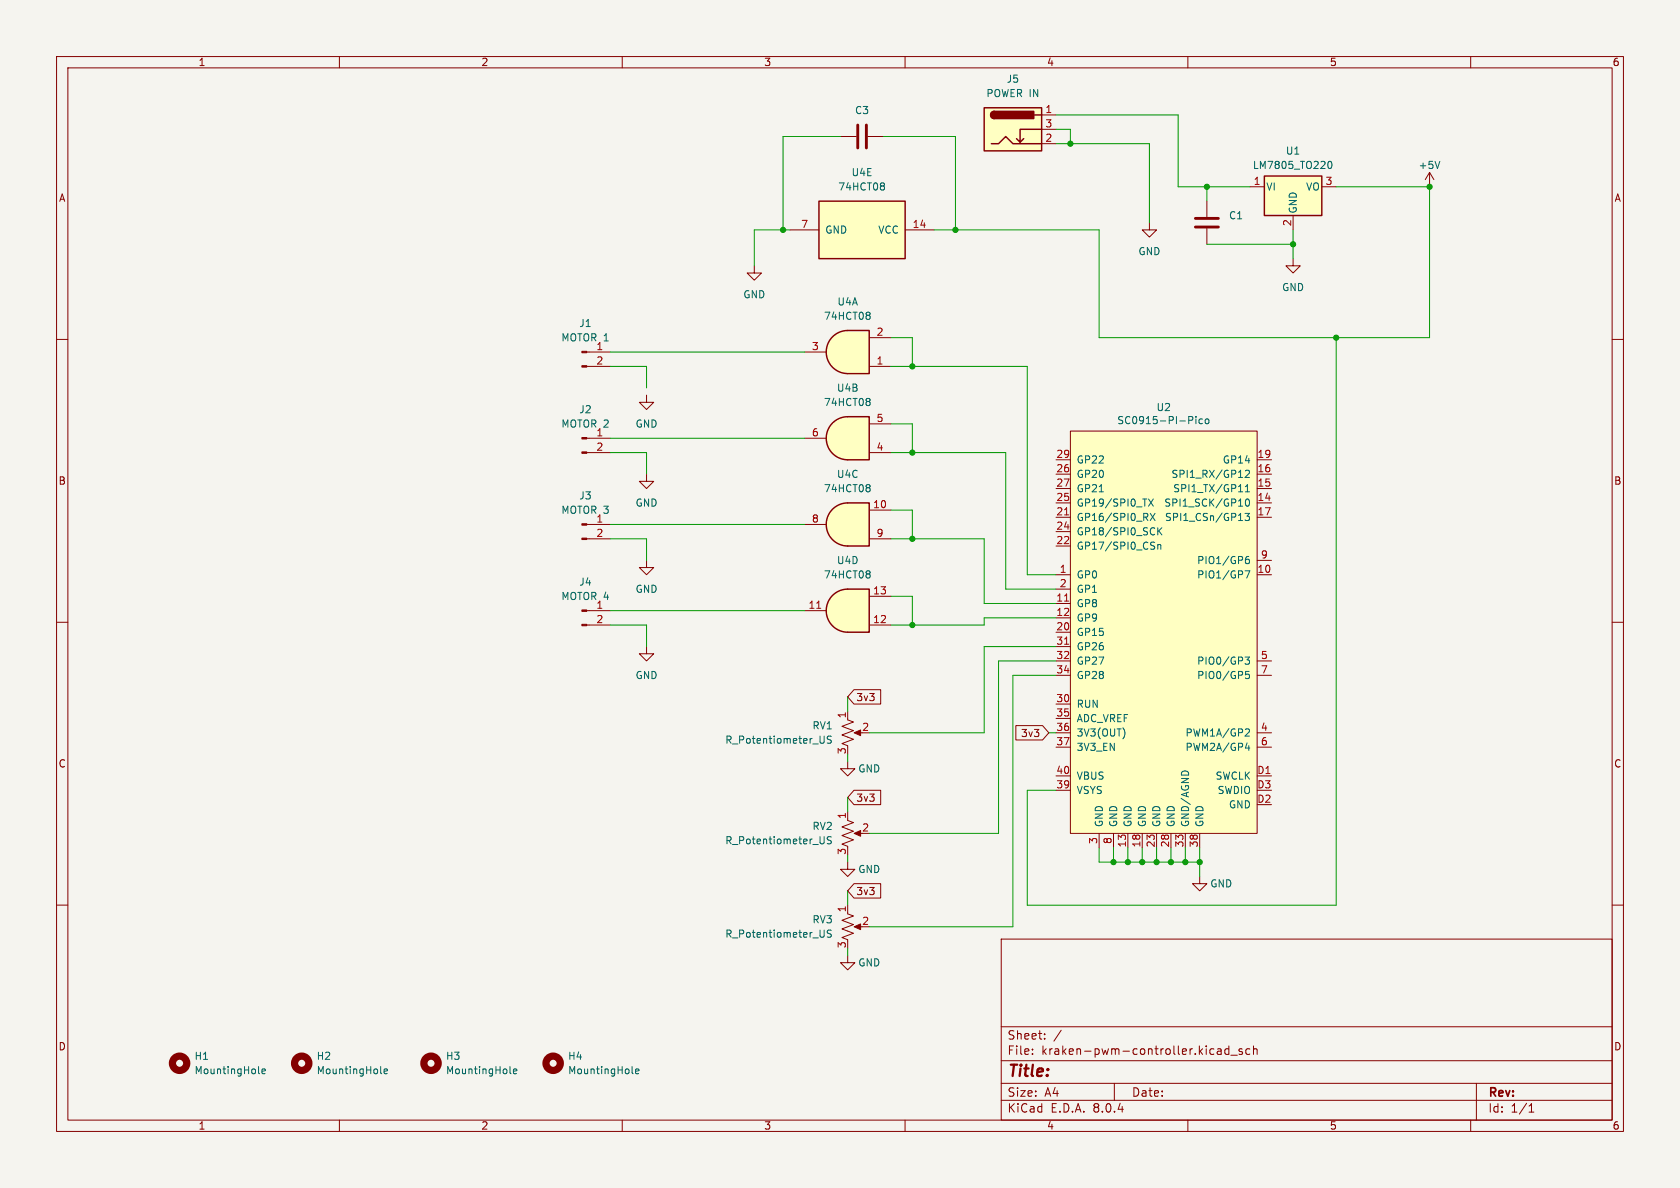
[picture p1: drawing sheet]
<svg xmlns="http://www.w3.org/2000/svg" width="297mm" height="210mm" viewBox="0 0 297 210" stroke-linecap="round" stroke-linejoin="round" font-family="sans-serif">
<path d="M0 0h297v210h-297z" fill="#f5f4ef" stroke="#f5f4ef" stroke-width=".18"/>
<g fill="none" stroke="#840000" stroke-width=".18">
<path d="M10 10h277v190h-277zM12 12h273v186h-273zM60 10v2M110 10v2M160 10v2M210 10v2M260 10v2M10 60h2M285 60h2M10 110h2M285 110h2M149.9 134.6v1.3h1.2l-1.2 1.3-1.3-1.3h1.3"/>
<path d="M10 160h2M285 160h2M177 166h108v32h-108zM60 198v2M110 198v2M160 198v2M177 194.5h108M177 191.5h108M177 187.5h108M177 181.5h108M182.5 186.3v.1M182.5 185.5v.1"/>
<path d="M184.7 183.6v.1M184.7 182.8v.1M187.6 182.1l-1.3 2M197 191.5v3M210 198v2M215.2 186.2l.2 .2 .5-.1M215.2 185.5h.6l.1 .9M215.9 185.8h-.5l-.2 .2M217.2 185.5l-.4-.1-.3 .3v.4l.2 .2h.5M217.2 184.9v1.5M217.6 186.5h1.1M219.6 185.5l-.4-.1-.2 .2 .1 .2 .5 .2v.3h-.6"/>
<path d="M221 185.5l-.5-.1-.3 .3v.4l.2 .2h.6M221.6 185.5l.2-.1 .4 .1v.9M221.6 184.9v1.5M260 198v2M261 191.5v6.5M270.3 196.6h.9M270.3 195.5l.4-.4v1.5"/>
</g>
<path d="M174 19.1h10.1v7.6h-10.1z" fill="#ffffc2"/>
<path d="M174 19.1h10.1v7.6h-10.1zM175.8 19.7a.64 .64 0 0 0-.7 .6 .64 .64 0 0 0 .7 .7M175.3 25.4h1.2l1.3-1.3 1.3 1.3h5M181 24.5l-.7 .6M182.9 20.3h1.2M184.1 22.9h-3.8v2.2l-.6-.6" fill="none" stroke="#840000" stroke-width=".25"/>
<g fill="#840000" stroke="#840000" stroke-width=".25">
<path d="M175.3 19.9l.5-.2v1.3a.63 .63 0 0 1-.6-.4 .63 .63 0 0 1 .1-.7z"/>
<path d="M175.8 19.7h7v1.3h-7z"/>
</g>
<path d="M184.1 20.3h2.6M184.1 25.4h2.6M184.1 22.9h2.6M133.3 47v1.3h-1.2l1.2 1.2 1.3-1.2h-1.3" fill="none" stroke="#840000" stroke-width=".18"/>
<path d="M189.2 76.2h33v71.1h-33z" fill="#ffffc2"/>
<g fill="none" stroke="#840000" stroke-width=".18">
<path d="M103.7 77.5h4.2M103.7 64.8h4.2M103.7 62.2h4.2M114.3 69.9v1.2h1.3l-1.3 1.3-1.3-1.3h1.3M189.2 76.2h33v71.1h-33zM103.7 95.3h4.2M103.7 92.7h4.2M103.7 80h4.2M114.3 83.8v1.3h1.3l-1.3 1.3-1.3-1.3h1.3M114.3 99.1v1.2h1.3l-1.3 1.3-1.3-1.3h1.3M186.7 88.9h2.5M186.7 86.4h2.5"/>
<path d="M186.7 83.8h2.5M186.7 91.4h2.5M186.7 81.3h2.5M186.7 96.5h2.5M186.7 94h2.5M222.2 88.9h2.6M222.2 86.4h2.6M222.2 83.8h2.6M222.2 91.4h2.6M222.2 81.3h2.6M222.2 99.1h2.6M103.7 110.5h4.2"/>
<path d="M103.7 108h4.2M114.3 114.3v1.3h1.3l-1.3 1.2-1.3-1.2h1.3M186.7 101.6h2.5M186.7 106.7h2.5M186.7 109.2h2.5M186.7 104.1h2.5M186.7 111.8h2.5M186.7 114.3h2.5M186.7 116.8h2.5M186.7 119.4h2.5M222.2 101.6h2.6M222.2 116.8h2.6"/>
<path d="M222.2 119.4h2.6M149.9 127.3l1 .3-2.1 .8 2.1 .8-2.1 .7 2.1 .8-2.1 .7 1.1 .4v.3M149.9 125.7v1.3M151.4 129.5h1M186.7 124.5h2.5M186.7 127h2.5M186.7 129.5h2.5M186.7 132.1h2.5M186.7 139.7h2.5M186.7 137.2h2.5M222.2 129.5h2.6M222.2 132.1h2.6"/>
<path d="M222.2 137.2h2.6M149.9 152.4v1.3h1.2l-1.2 1.2-1.3-1.2h1.3M149.9 145l1 .4-2.1 .8 2.1 .7-2.1 .8 2.1 .8-2.1 .7 1.1 .4v.3M149.9 143.5v1.3M151.4 147.3h1M194.3 147.3v2.6M196.8 147.3v2.6M199.4 147.3v2.6M201.9 147.3v2.6M204.5 147.3v2.6M207 147.3v2.6M209.5 147.3v2.6"/>
<path d="M212.1 154.9v1.3h1.3l-1.3 1.3-1.3-1.3h1.3M212.1 147.3v2.6M149.9 168.9v1.3h1.2l-1.2 1.3-1.3-1.3h1.3M149.9 161.5l1 .4-2.1 .8 2.1 .7-2.1 .8 2.1 .8-2.1 .7 1.1 .4v.3M149.9 160v1.3M151.4 163.8h1"/>
</g>
<g fill="none" stroke="#006464" stroke-width=".18">
<path d="M210.6 73.6l.3 .3-.1 .3-.2 .1M211.4 73.6v.2M211.4 74.1v.8M212.6 74.1h-.4l-.2 .2 .1 .5h.5M213.1 74.2l.2-.1 .4 .1v.5l-.1 .1-.3 .1-.2-.1zM194.3 86.9h.8M203 88.2l.9 1.3M203.3 90.7l.9 1.3M203.9 88.2l-.9 1.3M204 95.8l.1 .1M204 96.6l.1 .1-.1 .3M204.2 90.7l-.9 1.3"/>
<path d="M204.7 93.3v1.3M204.7 96.3v.8M204.7 96.4l.2-.1h.3v.8M204.9 93.8l.5 .8M205.4 93.3l-.7 .7M219 86.9h.7M220.1 90.7h.8l-.4 .5 .3 .2v.5l-.1 .1-.6-.1M220.2 83.3l.5-.2 .2 .4-.8 .9h.8M220.2 86.9h.7M220.2 86l.3-.3v1.2M220.3 88.3l.2-.1a.68 .68 0 0 1 .4 .6 .68 .68 0 0 1-.4 .7 .84 .84 0 0 1-.2-1.2zM220.8 98.4h-.4a.86 .86 0 0 0 0 1.2l.4-.1 .1-.4-.2-.2h-.4l-.1 .2"/>
<path d="M220.1 100.9h.9l-.6 1.3M220.1 116.1h.8l-.4 .5 .3 .2v.5l-.1 .1-.6-.1M220.8 118.7h-.6v.6l.1-.1h.5l.1 .2-.1 .4-.1 .2-.5-.2M145.7 130.1v1l-.1 .2-.4 .1M147 130.2l-.5-.1-.2 .1v.4l.5 .2 .2 .3-.3 .3-.5-.1M198.8 129l.1 .5-.1 .7M220.2 132.2h.8M220.3 128.8l.5 .1 .1 .3-.8 .9h.8M220.8 131.8v.9M145.7 147.9v1l-.1 .2-.4 .1M147 148l-.5-.1-.2 .1v.4l.5 .2 .2 .3-.3 .3-.5-.1M145.7 164.4v1l-.1 .2-.4 .1"/>
<path d="M147 164.5l-.5-.1-.2 .1v.4l.5 .2 .2 .3-.3 .3-.5-.1M45.7 189.6l.2 .2M46.3 189.4l.6-.1v-.3h-.4l-.2 .1 .1 .6h.5M67.3 189.6l.2 .2M67.9 189.4l.6-.1-.1-.3h-.3l-.2 .1 .1 .6h.4M90.2 189.6l.1 .2M90.8 189.4l.6-.1-.1-.3h-.4l-.1 .1v.6h.5M111.7 189.6l.2 .2M112.4 189.4l.6-.1-.1-.3h-.4l-.1 .1v.6h.5"/>
</g>
<path d="M188.2 91h.7M188.2 106.3h.7M188.2 113.9h.7" fill="none" stroke="#a90000" stroke-width=".18"/>
<g fill="#840000" stroke="#840000" stroke-width=".18">
<path d="M151 129.5l1.1-.5v1z"/>
<path d="M151 147.3l1.1-.5v1z"/>
<path d="M151 163.8l1.1-.5v1z"/>
<path d="M102.9 110.4h.8v.2h-.8z"/>
<path d="M102.9 107.8h.8v.3h-.8z"/>
<path d="M102.9 95.1h.8v.3h-.8z"/>
<path d="M102.9 92.6h.8v.2h-.8z"/>
<path d="M102.9 79.9h.8v.2h-.8z"/>
<path d="M102.9 77.3h.8v.3h-.8z"/>
<path d="M102.9 64.6h.8v.3h-.8z"/>
<path d="M102.9 62.1h.8v.3h-.8z"/>
</g>
<g fill="none" stroke="#840000" stroke-width="1.3">
<circle cx="31.7" cy="188" r="1.27"/>
<circle cx="53.3" cy="188" r="1.27"/>
<circle cx="76.2" cy="188" r="1.27"/>
<circle cx="97.8" cy="188" r="1.27"/>
</g>
<path d="M147.2 90a3.8 3.8 0 0 1 2.7-1.1v7.6a3.8 3.8 0 0 1-3.5-2.3 3.8 3.8 0 0 1 .8-4.2z" fill="#ffffc2" stroke="#ffffc2" stroke-width=".18"/>
<path d="M149.9 88.9h3.8v7.6h-3.8z" fill="#ffffc2"/>
<path d="M147.2 90a3.8 3.8 0 0 1 2.7-1.1h3.8v7.6h-3.8a3.8 3.8 0 0 1-3.5-2.3 3.8 3.8 0 0 1 .8-4.2z" fill="none" stroke="#840000" stroke-width=".25"/>
<path d="M142.2 92.7h3.8M153.7 90.2h3.8M153.7 95.3h3.8" fill="none" stroke="#840000" stroke-width=".18"/>
<path d="M153.6 85.7l.2 .2-.2 .3 .2 .3v.2l-.2 .2" fill="none" stroke="#006464" stroke-width=".18"/>
<path d="M147.2 74.8a3.8 3.8 0 0 1 2.7-1.1v7.6a3.8 3.8 0 0 1-3.5-2.4 3.8 3.8 0 0 1 .8-4.1z" fill="#ffffc2" stroke="#ffffc2" stroke-width=".18"/>
<path d="M149.9 73.7h3.8v7.6h-3.8z" fill="#ffffc2"/>
<path d="M147.2 74.8a3.8 3.8 0 0 1 2.7-1.1h3.8v7.6h-3.8a3.8 3.8 0 0 1-3.5-2.4 3.8 3.8 0 0 1 .8-4.1z" fill="none" stroke="#840000" stroke-width=".25"/>
<path d="M142.2 77.5h3.8M153.7 74.9h3.8M153.7 80h3.8" fill="none" stroke="#840000" stroke-width=".18"/>
<path d="M153.6 70.4l.2 .3-.2 .3 .2 .2v.3l-.2 .2" fill="none" stroke="#006464" stroke-width=".18"/>
<path d="M147.2 59.5a3.8 3.8 0 0 1 2.7-1.1v7.6a3.8 3.8 0 0 1-3.5-2.3 3.8 3.8 0 0 1 .8-4.2z" fill="#ffffc2" stroke="#ffffc2" stroke-width=".18"/>
<path d="M149.9 58.4h3.8v7.6h-3.8z" fill="#ffffc2"/>
<path d="M147.2 59.5a3.8 3.8 0 0 1 2.7-1.1h3.8v7.6h-3.8a3.8 3.8 0 0 1-3.5-2.3 3.8 3.8 0 0 1 .8-4.2z" fill="none" stroke="#840000" stroke-width=".25"/>
<path d="M153.7 59.7h3.8M142.2 62.2h3.8M153.7 64.8h3.8" fill="none" stroke="#840000" stroke-width=".18"/>
<path d="M153.6 55.2l.2 .2-.2 .3 .2 .3v.2l-.2 .3" fill="none" stroke="#006464" stroke-width=".18"/>
<path d="M147.2 105.3a3.8 3.8 0 0 1 2.7-1.2v7.7a3.8 3.8 0 0 1-3.5-2.4 3.8 3.8 0 0 1 .8-4.1z" fill="#ffffc2" stroke="#ffffc2" stroke-width=".18"/>
<path d="M149.9 104.1h3.8v7.7h-3.8z" fill="#ffffc2"/>
<path d="M147.2 105.3a3.8 3.8 0 0 1 2.7-1.2h3.8v7.7h-3.8a3.8 3.8 0 0 1-3.5-2.4 3.8 3.8 0 0 1 .8-4.1z" fill="none" stroke="#840000" stroke-width=".25"/>
<path d="M228.6 45.7v1.3h1.3l-1.3 1.3-1.3-1.3h1.3M142.2 108h3.8M153.7 110.5h3.8M153.7 105.4h3.8" fill="none" stroke="#840000" stroke-width=".18"/>
<path d="M144.4 107.5h.7" fill="none" stroke="#a90000" stroke-width=".18"/>
<path d="M153.6 100.9l.2 .3-.2 .3 .2 .2v.2l-.2 .3" fill="none" stroke="#006464" stroke-width=".18"/>
<path d="M223.5 31.1h10.2v7h-10.2z" fill="#ffffc2"/>
<path d="M223.5 31.1h10.2v7h-10.2z" fill="none" stroke="#840000" stroke-width=".25"/>
<path d="M203.2 39.4v1.2h1.3l-1.3 1.3-1.3-1.3h1.3M213.4 35.6v2.8M221 33h2.5M228.6 38.1v2.5M233.7 33h2.5M213.4 40.4v2.8" fill="none" stroke="#840000" stroke-width=".18"/>
<path d="M234.9 28.6l.1-.1a.68 .68 0 0 1 .5 .7 .68 .68 0 0 1-.5 .6l-.1-.1-.2-.4z" fill="none" stroke="#006464" stroke-width=".18"/>
<path d="M211.3 38.6h4.1M211.3 40.1h4.1" fill="none" stroke="#840000" stroke-width=".51"/>
<path d="M144.8 35.6h15.2v10.1h-15.2z" fill="#ffffc2"/>
<path d="M144.8 35.6h15.2v10.1h-15.2z" fill="none" stroke="#840000" stroke-width=".25"/>
<path d="M148.6 24.1h2.8M153.4 24.1h2.8M252.7 33h.1M252.7 30.5l-.7 1.3M252.7 30.5v2.5M252.7 30.5l.8 1.3M139.7 40.6h5.1M160 40.6h5.1M151 121.9h4.7v2.6h-4.7l-1.1-1.3zM151 139.7h4.7v2.5h-4.7l-1.1-1.2zM179.6 128.3h4.7l1.1 1.2-1.1 1.3h-4.7zM151 156.2h4.7v2.6h-4.7l-1.1-1.3z" fill="none" stroke="#840000" stroke-width=".18"/>
<path d="M156.1 32.3l.3 .3-.3 .3 .3 .2v.3l-.3 .2M254.5 28.5l-.4 1.3" fill="none" stroke="#006464" stroke-width=".18"/>
<path d="M151.6 22.1v4.1M153.2 22.1v4.1" fill="none" stroke="#840000" stroke-width=".51"/>
<g fill="none" stroke="#009600" stroke-width=".18">
<path d="M148.6 24.1h-10.2v16.5M156.2 24.1h12.7v16.5M186.7 20.3h21.6v12.7h12.7M186.7 22.9h2.5v2.5M186.7 25.4h16.5v14M213.4 33v2.6M236.2 33h16.5v26.7h-58.4v-19.1h-29.2M139.7 40.6h-6.4v6.4M157.5 59.7h3.8v5.1M213.4 43.2h15.2M228.6 40.6v5.1M236.2 59.7v100.3h-54.6v-20.3h5.1"/>
<path d="M107.9 64.8h6.4v3.8M107.9 62.2h34.3M107.9 77.5h34.3M157.5 64.8h24.1v36.8h5.1M157.5 74.9h3.8v5.1M107.9 80h6.4v3.8M107.9 95.3h6.4v3.8M107.9 92.7h34.3M157.5 90.2h3.8v5.1M157.5 80h20.3v24.1h8.9M157.5 95.3h16.5v11.4h12.7M107.9 110.5h6.4v3.8"/>
<path d="M107.9 108h34.3M157.5 105.4h3.8v5.1M186.7 119.4h-7.6v44.4h-25.4M186.7 116.8h-10.2v30.5h-22.8M186.7 109.2h-12.7v1.3h-16.5M186.7 114.3h-12.7v15.2h-20.3M149.9 123.2v2.5M149.9 133.4v1.2M185.4 129.5h1.3M149.9 141v2.5M149.9 151.1v1.3M149.9 157.5v2.5"/>
<path d="M194.3 149.9v2.5h17.8M196.8 149.9v2.5M199.4 149.9v2.5M201.9 149.9v2.5M204.5 149.9v2.5M207 149.9v2.5M209.5 149.9v2.5M212.1 149.9v5M149.9 167.6v1.3"/>
</g>
<g fill="#009600" stroke="#009600" stroke-width=".18">
<circle cx="189.2" cy="25.4" r=".46"/>
<circle cx="168.9" cy="40.6" r=".46"/>
<circle cx="228.6" cy="43.2" r=".46"/>
<circle cx="236.2" cy="59.7" r=".46"/>
<circle cx="252.7" cy="33" r=".46"/>
<circle cx="213.4" cy="33" r=".46"/>
<circle cx="138.4" cy="40.6" r=".46"/>
<circle cx="161.3" cy="110.5" r=".46"/>
<circle cx="161.3" cy="95.3" r=".46"/>
<circle cx="161.3" cy="80" r=".46"/>
<circle cx="209.5" cy="152.4" r=".46"/>
<circle cx="207" cy="152.4" r=".46"/>
<circle cx="204.5" cy="152.4" r=".46"/>
<circle cx="199.4" cy="152.4" r=".46"/>
<circle cx="196.8" cy="152.4" r=".46"/>
<circle cx="212.1" cy="152.4" r=".46"/>
<circle cx="201.9" cy="152.4" r=".46"/>
<circle cx="161.3" cy="64.8" r=".46"/>
</g>
<text font-size="2.8" fill="#840000" x="178" y="190.9">Title:</text>
<g font-size="2.1" fill="#840000">
<text x="178" y="184">Sheet:</text>
<text x="178" y="186.7">File:</text>
<text x="184.1" y="186.7">kraken-pwm-controller.kicad_sch</text>
<text x="178" y="196.9">KiCad</text>
<text x="178" y="194.1">Size:</text>
<text x="184.7" y="194.1">A4</text>
<text x="185.7" y="196.9">E.D.A.</text>
<text x="193.3" y="196.9">8.0.4</text>
<text x="200" y="194.1">Date:</text>
<text x="263" y="194.3">Rev:</text>
<text x="263" y="196.9">Id:</text>
<text x="267.1" y="196.9">1/1</text>
</g>
<g font-size="1.8" fill="#840000">
<text x="35" y="11.9">1</text>
<text x="85" y="11.9">2</text>
<text x="135" y="11.9">3</text>
<text x="185" y="11.9">4</text>
<text x="235" y="11.9">5</text>
<text x="285" y="11.9">6</text>
<text x="10.3" y="35.9">A</text>
<text x="285.3" y="35.9">A</text>
<text x="10.3" y="85.9">B</text>
<text x="285.3" y="85.9">B</text>
<text x="151.3" y="124.1">3v3</text>
<text x="180.4" y="130.5">3v3</text>
<text x="10.3" y="135.9">C</text>
<text x="285.3" y="135.9">C</text>
<text x="151.3" y="141.9">3v3</text>
<text x="151.3" y="158.4">3v3</text>
<text x="10.3" y="185.9">D</text>
<text x="285.3" y="185.9">D</text>
<text x="35" y="199.9">1</text>
<text x="85" y="199.9">2</text>
<text x="135" y="199.9">3</text>
<text x="185" y="199.9">4</text>
<text x="235" y="199.9">5</text>
<text x="285" y="199.9">6</text>
</g>
<g font-size="1.8" fill="#006464">
<text x="174.3" y="17.4">POWER IN</text>
<text x="177.9" y="14.8">J5</text>
<text x="151.1" y="20.4">C3</text>
<text x="227.2" y="27.5">U1</text>
<text x="148.1" y="33.9">74HCT08</text>
<text x="150.5" y="31.3">U4E</text>
<text x="221.4" y="30.1">LM7805_TO220</text>
<text x="223.8" y="33.9">VI</text>
<text x="230.8" y="33.9">VO</text>
<text x="250.7" y="30.1">+5V</text>
<text x="145.8" y="41.5">GND</text>
<text x="155.2" y="41.5">VCC</text>
<text x="217.2" y="39">C1</text>
<text x="229.5" y="37.8" transform="rotate(-90 229.5 37.8)">GND</text>
<text x="201.2" y="45.3">GND</text>
<text x="131.3" y="52.9">GND</text>
<text x="226.6" y="51.7">GND</text>
<text x="102.3" y="58">J1</text>
<text x="145.6" y="56.7">74HCT08</text>
<text x="148" y="54.2">U4A</text>
<text x="99.1" y="60.6">MOTOR 1</text>
<text x="145.6" y="72">74HCT08</text>
<text x="147.9" y="69.4">U4B</text>
<text x="99.1" y="75.8">MOTOR 2</text>
<text x="102.3" y="73.3">J2</text>
<text x="112.3" y="75.8">GND</text>
<text x="197.4" y="75.2">SC0915-PI-Pico</text>
<text x="204.4" y="72.9">U2</text>
<text x="190.2" y="82.1">GP22</text>
<text x="216.1" y="82.1">GP14</text>
<text x="102.3" y="88.5">J3</text>
<text x="112.3" y="89.8">GND</text>
<text x="145.6" y="87.2">74HCT08</text>
<text x="147.9" y="84.7">U4C</text>
<text x="190.2" y="89.8">GP19/SPI0_TX</text>
<text x="190.2" y="84.7">GP20</text>
<text x="190.2" y="87.2">GP21</text>
<text x="205.7" y="89.8">SPI1_SCK/GP10</text>
<text x="207" y="84.7">SPI1_RX/GP12</text>
<text x="207.3" y="87.2">SPI1_TX/GP11</text>
<text x="99.1" y="91">MOTOR 3</text>
<text x="190.2" y="92.3">GP16/SPI0_RX</text>
<text x="190.2" y="94.8">GP18/SPI0_SCK</text>
<text x="205.9" y="92.3">SPI1_CSn/GP13</text>
<text x="147.9" y="99.9">U4D</text>
<text x="190.2" y="97.4">GP17/SPI0_CSn</text>
<text x="211.5" y="99.9">PIO1/GP6</text>
<text x="99.1" y="106.3">MOTOR 4</text>
<text x="102.3" y="103.7">J4</text>
<text x="112.3" y="105">GND</text>
<text x="145.6" y="102.5">74HCT08</text>
<text x="190.2" y="102.5">GP0</text>
<text x="190.2" y="107.5">GP8</text>
<text x="190.2" y="105">GP1</text>
<text x="211.5" y="102.5">PIO1/GP7</text>
<text x="190.2" y="110.1">GP9</text>
<text x="190.2" y="112.6">GP15</text>
<text x="190.2" y="115.2">GP26</text>
<text x="190.2" y="117.7">GP27</text>
<text x="211.5" y="117.7">PIO0/GP3</text>
<text x="112.3" y="120.2">GND</text>
<text x="190.2" y="125.3">RUN</text>
<text x="190.2" y="120.2">GP28</text>
<text x="211.5" y="120.2">PIO0/GP5</text>
<text x="128.1" y="131.7">R_Potentiometer_US</text>
<text x="143.5" y="129.1">RV1</text>
<text x="190.2" y="127.9">ADC_VREF</text>
<text x="190.2" y="130.4">3V3(OUT)</text>
<text x="209.5" y="130.4">PWM1A/GP2</text>
<text x="151.6" y="136.8">GND</text>
<text x="190.2" y="132.9">3V3_EN</text>
<text x="209.5" y="132.9">PWM2A/GP4</text>
<text x="190.2" y="140.6">VSYS</text>
<text x="190.2" y="138">VBUS</text>
<text x="214.8" y="138">SWCLK</text>
<text x="215.2" y="140.6">SWDIO</text>
<text x="217.2" y="143.1">GND</text>
<text x="128.1" y="149.5">R_Potentiometer_US</text>
<text x="143.5" y="146.9">RV2</text>
<text x="195.2" y="146.3" transform="rotate(-90 195.2 146.3)">GND</text>
<text x="197.7" y="146.3" transform="rotate(-90 197.7 146.3)">GND</text>
<text x="200.3" y="146.3" transform="rotate(-90 200.3 146.3)">GND</text>
<text x="202.8" y="146.3" transform="rotate(-90 202.8 146.3)">GND</text>
<text x="205.3" y="146.3" transform="rotate(-90 205.3 146.3)">GND</text>
<text x="207.9" y="146.3" transform="rotate(-90 207.9 146.3)">GND</text>
<text x="210.4" y="146.3" transform="rotate(-90 210.4 146.3)">GND/AGND</text>
<text x="213" y="146.3" transform="rotate(-90 213 146.3)">GND</text>
<text x="151.6" y="154.5">GND</text>
<text x="213.9" y="157.1">GND</text>
<text x="128.1" y="166">R_Potentiometer_US</text>
<text x="143.5" y="163.4">RV3</text>
<text x="151.6" y="171">GND</text>
<text x="34.3" y="187.6">H1</text>
<text x="34.3" y="190.1">MountingHole</text>
<text x="55.9" y="187.6">H2</text>
<text x="55.9" y="190.1">MountingHole</text>
<text x="78.7" y="187.6">H3</text>
<text x="78.7" y="190.1">MountingHole</text>
<text x="100.3" y="187.6">H4</text>
<text x="100.3" y="190.1">MountingHole</text>
</g>
<g font-size="1.8" fill="#a90000">
<text x="184.7" y="20.1">1</text>
<text x="184.7" y="22.6">3</text>
<text x="184.7" y="25.1">2</text>
<text x="221.5" y="32.8">1</text>
<text x="234.2" y="32.8">3</text>
<text x="141.5" y="40.4">7</text>
<text x="161.2" y="40.4">14</text>
<text x="228.3" y="40.1" transform="rotate(-90 228.3 40.1)">2</text>
<text x="154.9" y="59.4">2</text>
<text x="105.3" y="62">1</text>
<text x="105.3" y="64.5">2</text>
<text x="143.4" y="62">3</text>
<text x="154.9" y="64.5">1</text>
<text x="105.3" y="77.2">1</text>
<text x="143.4" y="77.2">6</text>
<text x="154.9" y="74.7">5</text>
<text x="105.3" y="79.8">2</text>
<text x="154.9" y="79.8">4</text>
<text x="186.6" y="83.6">26</text>
<text x="186.6" y="81">29</text>
<text x="222.2" y="83.6">16</text>
<text x="222.2" y="81">19</text>
<text x="154.3" y="89.9">10</text>
<text x="186.6" y="88.6">25</text>
<text x="186.6" y="86.1">27</text>
<text x="222.2" y="88.6">14</text>
<text x="222.2" y="86.1">15</text>
<text x="105.3" y="92.5">1</text>
<text x="105.3" y="95">2</text>
<text x="143.4" y="92.5">8</text>
<text x="154.9" y="95">9</text>
<text x="186.6" y="91.2">21</text>
<text x="186.6" y="93.7">24</text>
<text x="222.2" y="91.2">17</text>
<text x="186.6" y="96.3">22</text>
<text x="187.3" y="101.3">1</text>
<text x="222.2" y="101.3">10</text>
<text x="222.8" y="98.8">9</text>
<text x="105.3" y="107.7">1</text>
<text x="142.8" y="107.7">11</text>
<text x="154.3" y="105.2">13</text>
<text x="186.6" y="106.4">11</text>
<text x="187.3" y="103.9">2</text>
<text x="105.3" y="110.2">2</text>
<text x="154.3" y="110.2">12</text>
<text x="186.6" y="109">12</text>
<text x="186.6" y="111.5">20</text>
<text x="186.6" y="114">31</text>
<text x="186.6" y="116.6">32</text>
<text x="186.6" y="119.1">34</text>
<text x="222.8" y="116.6">5</text>
<text x="222.8" y="119.1">7</text>
<text x="186.6" y="124.2">30</text>
<text x="149.6" y="127.1" transform="rotate(-90 149.6 127.1)">1</text>
<text x="152.3" y="129.3">2</text>
<text x="186.6" y="126.7">35</text>
<text x="186.6" y="129.3">36</text>
<text x="186.6" y="131.8">37</text>
<text x="222.8" y="129.3">4</text>
<text x="222.8" y="131.8">6</text>
<text x="149.6" y="133.4" transform="rotate(-90 149.6 133.4)">3</text>
<text x="186.6" y="136.9">40</text>
<text x="222.2" y="136.9">D1</text>
<text x="186.6" y="139.4">39</text>
<text x="222.2" y="142">D2</text>
<text x="222.2" y="139.4">D3</text>
<text x="149.6" y="144.9" transform="rotate(-90 149.6 144.9)">1</text>
<text x="152.3" y="147.1">2</text>
<text x="194.1" y="149.3" transform="rotate(-90 194.1 149.3)">3</text>
<text x="196.6" y="149.3" transform="rotate(-90 196.6 149.3)">8</text>
<text x="199.1" y="149.9" transform="rotate(-90 199.1 149.9)">13</text>
<text x="201.7" y="149.9" transform="rotate(-90 201.7 149.9)">18</text>
<text x="204.2" y="149.9" transform="rotate(-90 204.2 149.9)">23</text>
<text x="206.8" y="149.9" transform="rotate(-90 206.8 149.9)">28</text>
<text x="209.3" y="149.9" transform="rotate(-90 209.3 149.9)">33</text>
<text x="211.8" y="149.9" transform="rotate(-90 211.8 149.9)">38</text>
<text x="149.6" y="151.2" transform="rotate(-90 149.6 151.2)">3</text>
<text x="149.6" y="161.4" transform="rotate(-90 149.6 161.4)">1</text>
<text x="149.6" y="167.7" transform="rotate(-90 149.6 167.7)">3</text>
<text x="152.3" y="163.6">2</text>
</g>
</svg>
